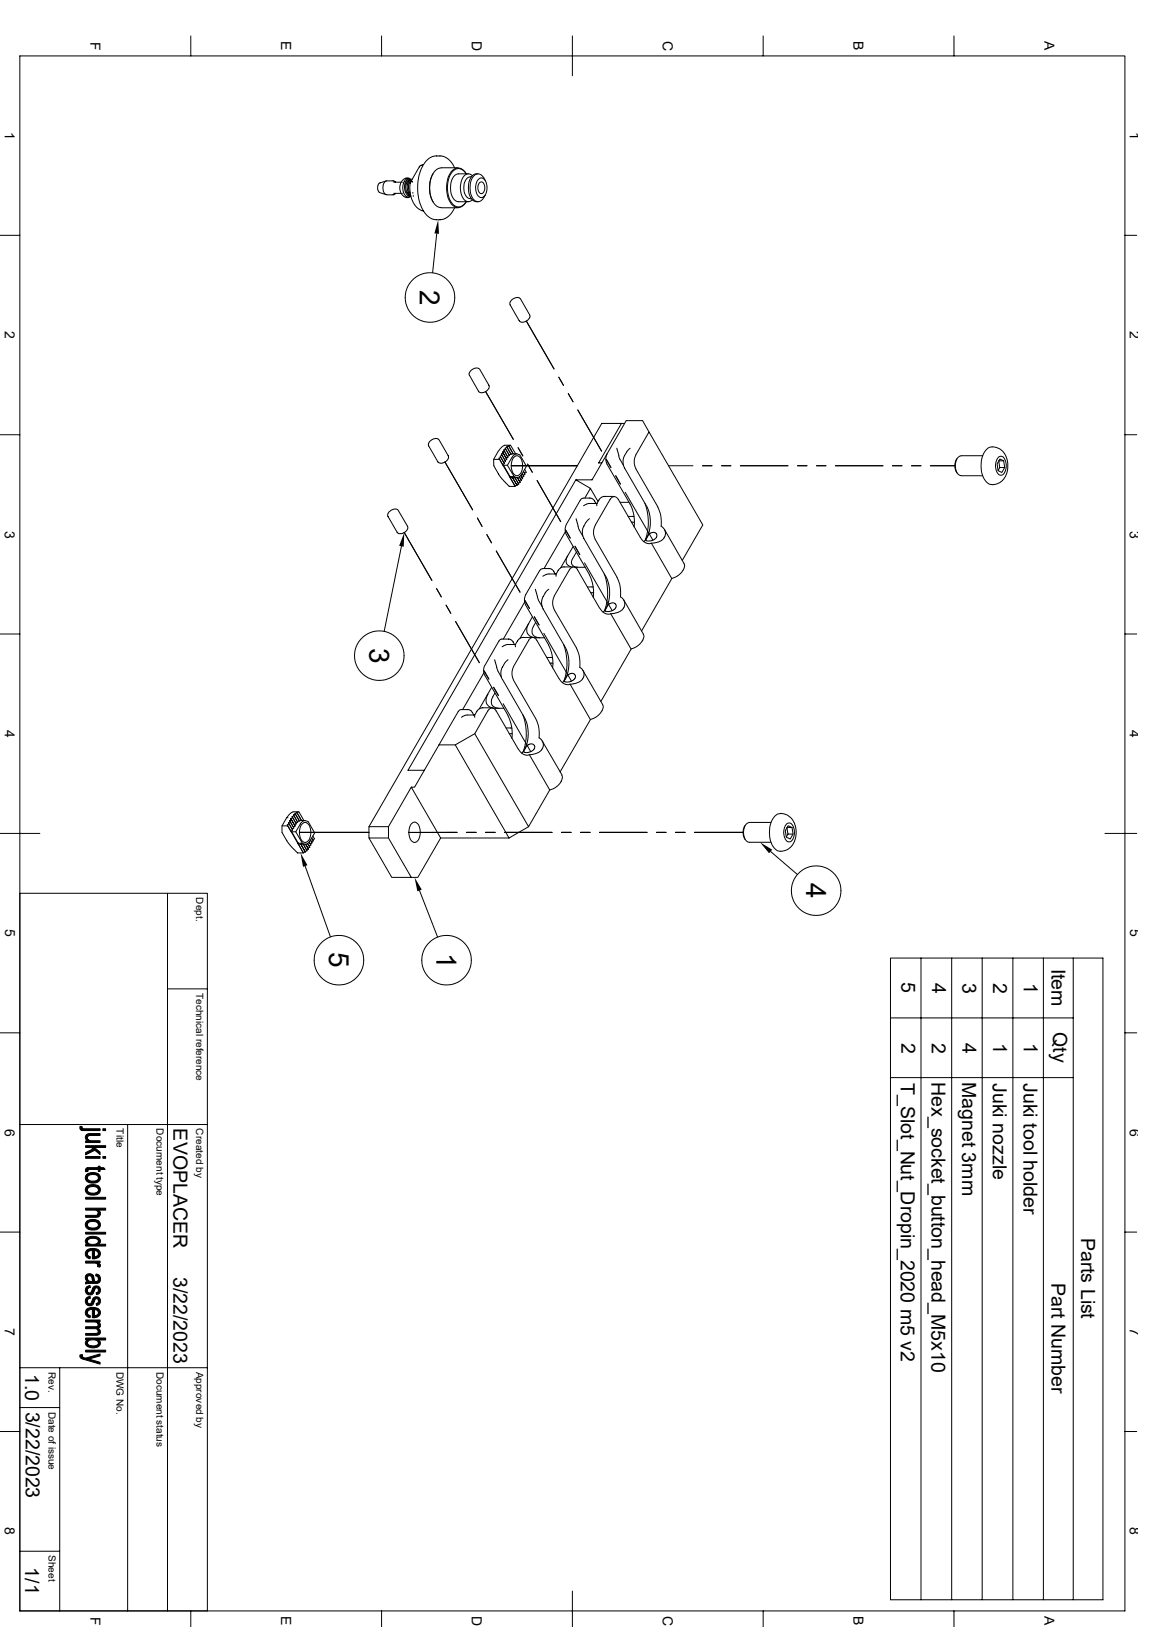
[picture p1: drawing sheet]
<svg xmlns="http://www.w3.org/2000/svg" width="297mm" height="420mm" viewBox="0 0 297 420" stroke-linecap="round" stroke-linejoin="round" font-family="sans-serif">
<g fill="none" stroke="#000" stroke-width=".26">
<path d="M5.1 14.4h285.2v401.4h-285.2zM49.2 9.3v5.1M98.5 9.3v5.1M147.7 9.3v10.3M196.9 9.3v5.1M246.2 9.3v5.1M99.7 46.7l-1.7 .5-.5 .9v.9l.4 .7 1.8 .5M101.6 47h1.9M101.6 49.9h1.9M102.1 47l-.5-.3h-1.8a2.1 2.1 0 0 0-.6 3.2l.6 .3M102.1 49.9l-.6 .4h-1.7M103.8 47.2h.1"/>
<path d="M103.8 49.7h.1M103.9 47.1h.1M103.9 49.9h.1M103.9 47h.1M104.1 49.7h.1M104.2 47.2h.1M104.2 47.1h.1M104.2 49.9h.1M105 49.6l.4 .1M105.2 47.2l-.4 .4M105.6 47.2h.3M105.6 46.6h-.3l-.4 .5-.2 1.4 .5 1.4 .7 .5"/>
<path d="M105.7 49.7h.1M105.8 46.3l-.8-.2-.4 .3-.5 .8-.2 1 .2 1.3 .5 1 .6 .3 .6-.1M105.9 46.4l-.5-.1-.6 .4-.4 .9v1.1l.6 1.5 .5 .4 .5 .1M105.9 46.7l.1 .2M105.9 47.1l-.2 1 .1 1.7 .8 2.5 1.3 1.6 1.4 .6M105.9 47.1h.1M106 46.3l-.6-.4-1 .2-.9 .9-.3 1.2 .1 1.3 .8 1.1 .8 .4h.6l.4-.3M106.1 46.9h.1M106.2 46.6l-.5 .3-.3 .9 .1 1.2 .4 1M106.4 46.3l-.6 .1-.3 .3-.4 1.4 .2 1.4 .7 1M106.4 46.9h.1M106.5 49.8h.1"/>
<path d="M106.5 49.7h.1M106.6 50.4h.1M106.6 50.7h.1M108.2 43.1h.1M108.2 43.1l-2.3 4M109.3 42.5l-.8 .2-.3 .4M111.7 44.8a7.9 7.9 0 0 0 0 7.3M113.8 43.3a3.8 3.8 0 0 0-2.8 3.9 6.1 6.1 0 0 0 2.1 6.2l.7 .2h4.4M113.8 43.3h4.4M117.3 43.3l-1.1-1.7-1.3-1-.9-.3-2.5 .1-1.4 1-1.3 2-.7 1.9-.3 2.4 .1 2.5 .5 2.3 .9 2 .7 .9 1 .8 1.5 .5h1.5l.9-.3 1.5-1.2 .9-1.6M120.3 44.8a2.18 2.18 0 0 0-2-1.4 2.18 2.18 0 0 0-2.1 1.3 7.4 7.4 0 0 0 .7 8.3 2.11 2.11 0 0 0 3.4-.9M120.3 44.8v.1a2.1 2.1 0 0 0-1.9-1.4 2.1 2.1 0 0 0-2 1.3 7.2 7.2 0 0 0 .6 8.1 2.01 2.01 0 0 0 3.3-.9"/>
<path d="M120.3 52.1h.1M120.9 44.9h-2.6a3.1 3.1 0 0 0-2.1 3.6 3.1 3.1 0 0 0 2.1 3.6h2.6M121.3 45.7a2.71 2.71 0 0 0-1.6 3.2 2.13 2.13 0 0 0 2 2.4M121.3 45.6h.4M121.9 45.4a1.59 1.59 0 0 0-1.6-.4 1.59 1.59 0 0 0-1.1 1.3 4.9 4.9 0 0 0 1.1 5.6l.6 .2 1-.5M123.4 44.9a2.59 2.59 0 0 0-2.5 3 3.8 3.8 0 0 0 1.7 4.1l.8 .1M123.4 46.4a1.16 1.16 0 0 1 1.3-.4 1.16 1.16 0 0 1 .7 1.1 3.3 3.3 0 0 1-.9 3.9 1.74 1.74 0 0 1-1.7-2l.1-1.5zM123.8 47.1l.2-.1a1.22 1.22 0 0 1 1.1 1.6v.4a.85 .85 0 0 1-.9 1 .85 .85 0 0 1-.8-1v-1.1zM125.3 46.7l-.5-.8a1.65 1.65 0 0 0-1.7-1 1.65 1.65 0 0 0-1.4 1.5 4.9 4.9 0 0 0 1 5.5l.7 .2 .6-.2 .6-.5 .7-1.1M0 60.7h5.1M112.7 60.3l-1.1 10.1M132 77.5l1.3-.7 .9 .2 2.5 4.4v.7l-.5 .5-1.2 .6-.7-.1-.3-.3-2.4-4.2v-.5z"/>
<path d="M290.3 60.7h3M121.5 95.6l1.3-.6 .7 .1 .3 .3 2.4 4.1v.7l-.5 .6-1.3 .6-.8-.3-2.5-4.3v-.5zM135.8 82.9l7.2 12.3M144.2 97.4l1.2 2.1M0 112.2h5.1M110.9 114l.7-.6 .7-.2h.5l.5 .4 2.4 4.1v.6l-.5 .7-1.3 .6-.9-.3-2.4-4.3v-.5zM114.8 119.3l7.2 12.3M125.3 101l7.2 12.4-7.2-12.3M128.7 116.4h.1M128.8 118.3l.4-.3 1 1.7-.5 .2M128.9 118.6l-.1-.3 2.7 4.7M129.1 117.8l.1 .2"/>
<path d="M129.1 117.8l.4-.3 1 1.6-.5 .3zM129.4 117.2l.1 .3M129.7 116.7l.4-.3 1 1.7-.5 .2M129.8 117l-.1-.3 1.1 1.9M130 116.2l.1 .2M130 116.2l.9 1.6M130 119.4l.2 .3M130.3 118.9l.5-.3-1-1.6-.4 .2 1.1 1.9M130.4 115.7l.1 .2M130.5 115.9l-.5 .3M130.5 115.9l.9 1.7v-.2M130.8 115.3l.1 .2"/>
<path d="M130.8 115.3l1 1.9M130.8 115.5l-.5 .2 1.1 1.7M130.9 115.5l1 1.8M131 117.8l.1 .2M131.2 115l1.2 2.1-1.1-2-.5 .2M131.2 115l.1 .2M131.4 117.6l-.5 .2M131.7 114.9l-.5 .1M131.8 117.2l.1 .1M131.9 117.3l-.6 .1M132.6 118.1a1.16 1.16 0 0 1 1.3-.4 1.16 1.16 0 0 1 .7 1.1 3.4 3.4 0 0 1-.9 4 1.75 1.75 0 0 1-1.7-2.1v-1.4zM133.1 117.1l-1.4-2.2h-1.4l-1.1 .8-1.8 2.9v1.6l2 3.2 2 2.2h1.5l-4-7h-1.5"/>
<path d="M133.4 117.1l-1.6 .1M133.7 115.6l1.2 2.1M134.1 117.4a1.31 1.31 0 0 0-2 .7l-1.2 2M134.2 117.4l1.6 3-1.1 2M136.1 119.8l1.3 2.1M146.6 101.6l1.3 2.1M149.1 105.8l6.1 10.7M156.5 118.6l1.1 2.1M156.6 119.8l6 10.3a10 10 0 0 1 1 5.9M156.6 117.2a2.87 2.87 0 0 0 0 2.6M159.2 115.7l.6 2.5 1.1 2M160.4 109.3l-5.9 10.2h.8"/>
<path d="M161.2 109.3h-5.9l-60.1 104.1M162.6 115.7l-.7 .6-1 1.9v2l6.1 10.8 .8 2.6v2l-.2 1.6-.8 1.9-.6 .7M167.5 111.5l-1.7-2.9h-4.2l-8.8 15.3h-4.2M246.9 118.4a3.3 3.3 0 0 0 0 3.6M253.6 117.6l-5.6 .1a2.82 2.82 0 0 0-1.2 3.9l.4 .7 .8 .5M257.7 117.9l.3-.1a1.68 1.68 0 0 1 1.6 2 2.8 2.8 0 0 1-1.1 2.8 1.68 1.68 0 0 1-1.6-1.9l.1-1.4zM257.7 119l.3 1.7h1.2M257.7 119h1.3M258 118.5l1 .5 .2 1.7-.7 1.3-.9-.5-.3-1.7zM290.3 112.2h3M100.4 132.2l.7-.6 .7-.2h.6l.4 .3 2.4 4.2v.6l-.6 .8-1.3 .5-.8-.3-2.4-4.3v-.5zM104.3 137.5l7.2 12.3"/>
<path d="M124.4 135.9l-1.2-2.2 1.2 2.2M125.6 138l1.2 2.1-1.2-2.1M129.9 120.1h1M130.9 120.1l1.8 2.9M131.5 123l.1 .2M131.6 123.2l1.3 2.2M131.6 123h1.1M131.6 123.2l.7 .1M131.9 120.2h17.1h-17M132.2 123.3l1.2 2M132.3 123.3h.1M132.9 125.4v.1"/>
<path d="M133.3 125.1l.1 .2M133.4 123.3h-1.1l1 1.8M133.4 125.3l-.5 .1M133.7 124.8l.1 .2M134 123.1l.5 .9zM134.1 124.3l-.6-1 .7 1.2M134.5 122.7l.4 .8-.5-.7M134.5 124l-.4 .3 .1 .2-.5 .3-.8-1.5 1 1.7-.6 .1M134.7 122.4a1.31 1.31 0 0 1-2 .6M134.9 123.5l-.5 .3M135 121.7l.5 .7-.5 .3M135.2 123l-.5-.7 .5 .7-.5 .2"/>
<path d="M135.3 122.2l.2 .2M135.4 121.2l.4 .7-.5 .3-.2-.5M138.6 124l6.1 10.7M145.9 137.3l-5.5 9.5M145.9 136.8l1.3 2.1M148.7 133.9l.6 2.5 1.1 2M149.7 129.1l-3.6 6.3a2.87 2.87 0 0 0 0 2.6l6 10.3M150.5 128.6l-.4 .1-.4 .5M150.5 128.6l2.2 .1 .6 .4 .5 .9M152.1 133.9l-.9 1-.8 1.5v1.9l6 10.6 .8 2.6 .1 2.1-.2 1.3-.6 1.9-.9 1.2M152.4 126.1l-3.8-2.2-43.3 74.9h4.2M152.4 126.1l-1.5 2.5"/>
<path d="M152.4 126.1l1.9 3.4M153.6 135.6a3.9 3.9 0 0 0 0 3.6l5.7 9.9M154.1 130h-2.2l-1.3 .6M157.4 128.9a1.12 1.12 0 0 1 1.1-.7 1.12 1.12 0 0 1 1.1 .7M157.4 128.9l-3.8 6.7M158.5 128.1l-3.1 .2-.7 .5-.7 1.2 .1 .6M158.9 122.8l1.2 2.2M159.6 128.9l5.6 9.8a2.45 2.45 0 0 0 2.9 1.5M160 129.7h2.3M161.3 127.1l7.2 12.3zM162.1 133.3h1.2M162.9 134.8h.8"/>
<path d="M163.2 133.3h.4M164.1 121l5.6 9.9a10.2 10.2 0 0 1 1 5l.7 .6 .3 .7v.6l-.2 .8-.7 .8-.6 .4-2.1 .5 5.3 9.1-7.8 13.5M164.1 121a4 4 0 0 1 0-3.6l3.4-5.9 13.9 24-5.3 9.2M166.4 129.9a13.8 13.8 0 0 1 .1 9.5M167.4 138l.6-.5 .8-.1 .6 .4 .1 .6-.5 .8-.5 .2-1.5 .3-.4-.4zM171.4 136.7l5.2 9 .1 .5-.5 1.1M172.6 120.2h6.2zM181.3 120.2h2.4M186.2 120.2h2.4M191.1 120.2h12.2M205.8 120.2h2.4M210.7 120.2h2.4"/>
<path d="M215.6 120.2h12.2M230.3 120.2h2.4M235.2 120.2h2.5M240.1 120.2h6.3M248 122.8h5.6M256 125.1a3.2 3.2 0 0 1-2.6-3 6.2 6.2 0 0 1 1.9-6.6l1.4-.1 1.8 .8 1 1.4 .6 1.9-.2 2.2-.8 1.9-1 .9-.7 .4-1.4 .2M258 120.7l-.4 .8M103.6 141l-4.5 21.9M113.9 154.1l-1.3-2.2 1.3 2.2M115.1 156.2l1.2 2.1M128.1 142.2l6.1 10.7M135.4 155.4l-5.5 9.6"/>
<path d="M135.4 155l1.3 2.1M135.6 153.6a2.87 2.87 0 0 0 0 2.5M135.6 156.2l6 10.3M137.4 159.3l-1 1.7M137.9 159.2l1.2 2.1M138.1 152.1l.6 2M138.7 154.1l.3 .9M139 155l.9 1.6M140 146.8l-.4 .1-.4 .5-3.6 6.1M140 146.8h2.1l.7 .5 .5 .9M141.6 152.1l-.8 .8-.8 1.4-.3 1.1 .2 1.1 6 10.6 .5 1.2 .3 1.5 .1 1.9-.2 1.6-.8 2-.7 .9M143 153.8a3.9 3.9 0 0 0 0 3.6l5.8 9.9"/>
<path d="M143.5 148.2h-2.1l-1.3 .6M143.5 148.2v.6M146.5 143.5a1.68 1.68 0 0 0 .8 2.8M147.9 141.1l-3.2 5.5M148 146.3l-3.1 .2-.7 .5-.7 1.2M148.4 141l1.2 2.2M148.4 146.4h2.6M148.8 142.5l-1.1 1.7a1.33 1.33 0 0 0-.1 1.6 1.33 1.33 0 0 0 1.4 .6M149 147.1l5.7 9.8a2.45 2.45 0 0 0 2.9 1.5M149.1 147.1a1.12 1.12 0 0 0-1.1-.8 1.12 1.12 0 0 0-1.1 .8l-3.9 6.7M150.8 145.3l7.2 12.3zM151.6 151.5l1.5 .1"/>
<path d="M152.1 148.3a10 10 0 0 1 1 5.9M152.4 153h.8M155.9 148.1a13.8 13.8 0 0 1 .1 9.5M156.9 156.2l.7-.5 .7-.1 .5 .3 .2 .7-.2 .5-.7 .5-.9 .3-.9-.1-.2-.3zM157.6 158.5l5.3 9.1M159.2 149.1a8.6 8.6 0 0 1 .9 5M160.1 154.1l.8 .6 .3 .8v.9l-.4 .7M160.9 157l-.5 .6-.9 .5-1.9 .4M161 154.9l5 8.8M176.2 147.3a4.6 4.6 0 0 1-2.8 2M0 163.7h5.1M117.6 160.4l6.1 10.7"/>
<path d="M124.9 173.7l-5.5 9.5M124.9 173.2l1.3 2.1M125.1 171.8a2.87 2.87 0 0 0 0 2.5M125.1 174.4l6 10.3M125.9 179.2a2.22 2.22 0 0 0-.3 2.6 2.22 2.22 0 0 0 2.4 1h2M126.9 177.4l-3.2 5.6M127.4 177.4l1.2 2.1M127.6 170.3l.6 2M127.7 178.9l-.5 1a1.77 1.77 0 0 0-.3 2.1 1.77 1.77 0 0 0 1.9 .8M128.2 172.3l1.2 2.5M128.7 165.5l.6-.5h2.1l.9 .6 .5 .8M128.7 165.5l-3.6 6.2"/>
<path d="M131.1 170.3l-.8 .7-.9 1.7-.2 .8 .2 1.4 6.1 10.6 .7 2.2 .1 2-.3 2.1-.7 1.7-.7 .9M132.5 172a3.9 3.9 0 0 0 0 3.6M132.5 175.6l5.7 9.9a8.6 8.6 0 0 1 .9 5M133 166.4h-2.1l-1.3 .6M136.4 161l-2.2 3.8M136.4 161a2.22 2.22 0 0 0-.3 2.6 2.22 2.22 0 0 0 2.4 1M136.4 165.3a1.12 1.12 0 0 1 1.1-.8 1.12 1.12 0 0 1 1 .8M136.4 165.3l-3.9 6.7M137.5 164.5h-2.8l-.5 .3-.6 .5-.6 1.1v.6M137.7 161.7a1.78 1.78 0 0 0-.2 2.1 1.78 1.78 0 0 0 1.8 .8M138.2 160.7l-.6 1M138.5 164.6h2"/>
<path d="M138.5 165.3l5.7 9.8M140.3 163.5l7.1 12.3zM141.1 169.7h1.2M141.6 166.5a10 10 0 0 1 1 5.9M141.9 171.2h.4M142.2 169.7l.4 .1M142.3 171.2h.4M144.2 175.1a2.45 2.45 0 0 0 2.9 1.5M145.4 166.3a13.8 13.8 0 0 1 .1 9.6M146.5 174.3l.6-.4 .7-.1 .5 .3 .2 .8-.5 .6-.6 .4-1.4 .1a.48 .48 0 0 1-.3-.4 .48 .48 0 0 1 .3-.5zM147.1 176.6l5.3 9.2M148.7 167.3a8.6 8.6 0 0 1 .9 5"/>
<path d="M149.6 172.3l.6 .5 .4 .6 .1 .9-.2 .7M150.3 175.2l-.8 .8-1.1 .4-1.3 .2M150.4 173.1l5.1 8.8M150.5 175l-.2 .3M162.9 167.6l-7.8 13.5M165.7 165.5a4.6 4.6 0 0 1-2.8 2M166 163.7l.2 .7-.5 1.1M290.3 163.7h3M118.2 183.7l-4.9 8.6M118.2 183.7l.6-.5h2.1l.8 .4 .6 1M122.5 184.6h-2.2l-1.2 .6M122.5 189.4l-5 2.9"/>
<path d="M125.9 183.5l-3.4 5.9 13.9 24 5.5-9.5M125.9 183.5a1.12 1.12 0 0 1 1.1-.7 1.12 1.12 0 0 1 1 .7M127 182.7h-2.5l-.8 .2-.6 .6-.6 1.1v.6M128 183.5l5.7 9.8M129.8 181.7l7.1 12.3zM130.6 187.9l1.5 .1M131.1 184.7a10 10 0 0 1 1 5.9M131.4 189.4h.3M131.8 189.4h.4M133.7 193.3a2.45 2.45 0 0 0 2.9 1.5M134.9 184.5a13.8 13.8 0 0 1 .1 9.6M135.8 192.7l.8-.6 .7-.1 .5 .3 .2 .6-.3 .7-.6 .4-1.5 .3-.4-.2-.1-.3z"/>
<path d="M136.6 194.8l5.3 9.1M139.1 190.5l.6 .4 .4 .7 .1 .9-.2 .7M139.8 193.4l-.8 .8-1 .4-1.4 .2M139.9 191.3l5.1 8.8M140 193.2l-.2 .3M152.4 185.8l-7.9 13.5M155.5 181.9a2.65 2.65 0 0 1-1.5 3.1l-1.6 .7M0 215.1h10.3M74 211l-1.2 2.2v1.7l1.6 2.7 1.9 2.1 .5 .5h1.5l-4-7h-1.5M74 211.1h.1M74.1 212.9l.5-.3 .9 1.7-.4 .2M74.3 213.2l-.2-.3 2.9 4.9"/>
<path d="M74.4 212.4l.2 .2M74.4 212.4l.5-.3 .9 1.6-.4 .3zM74.8 211.8l.1 .3M75.1 211.3l.4-.3 1 1.7-.5 .2M75.2 211.6l-.1-.3 1.1 1.9M75.3 214.7h1M75.4 210.8l.9 1.6M75.4 214l.1 .3M75.6 209.6l-.6 .3-1 1.2M75.6 209.5h1.5l1.3 2.3M75.7 213.5l.5-.3-1-1.6-.4 .2 1 1.9M75.7 210.3l1 1.7"/>
<path d="M75.8 210.4l.1 .2-.5 .2 .1 .3M75.8 210.5l1 1.7M76.1 209.9l1.1 1.9M76.2 210.1l-.5 .3M76.2 210.1l-.1-.1 .5-.2 1.2 2M76.2 210.1l1 1.8M76.3 214.7l1.7 3M76.4 212.4l.1 .3M76.6 209.7v.1M76.6 209.7l1.2 2.1M76.8 212v.3l-.5 .2M77 217.8l1.2 2.3"/>
<path d="M77 217.8l.6 .1M77 217.7h1M77.1 209.6l-.5 .1M77.3 211.9l-.6 .2M77.3 214.9h17.9M77.3 214.8h17.9M77.5 212.7l-1.2 2M77.6 218h.1M77.6 211.8l-.4 .1M77.6 217.9l1.2 2-.1-.1M77.6 217.9l1.1 1.9M77.6 217.9h1.1"/>
<path d="M77.6 211.8h1.1M77.9 212.7a1.16 1.16 0 0 1 1.3-.3 1.16 1.16 0 0 1 .8 1 3.4 3.4 0 0 1-1 4 1.75 1.75 0 0 1-1.7-2l.1-1.5zM78.8 220l-.6 .1M79.1 219.4l.1 .2M79.1 219.4l-.8-1.5 .9 1.7M79.2 219.6l-.5 .2M79.4 217.8l.5 .9zM79.5 218.9l-.6-1 .7 1.3M79.5 218.9l.1 .3M79.5 212.1a1.31 1.31 0 0 0-2 .6M79.5 212l1.7 3-1.2 2a1.31 1.31 0 0 1-2 .7M79.6 219.2l-.5 .2"/>
<path d="M79.8 217.4l.4 .7zM79.9 218.7l-.4 .2M80.2 218.1l-.4 .3M80.4 216.4l.5 .7-.5 .2M80.5 217.6l-.4-.7 .4 .7-.4 .3M80.7 216.8l.2 .3M80.7 215.8l.5 .7-.5 .3-.3-.5M95.2 213.4h5v2.9h-5zM95.2 216.3l5.9 10.2h5M100.2 213.4l5.9-10.2 7.6 13.1-5.9 10.2h-1.7l-5.9-10.2M106.1 203.2h.9l6.3-10.9h4.2l13.9 24M106.2 212.6a1.16 1.16 0 0 1 1.3-.3 1.16 1.16 0 0 1 .7 1.1 3.4 3.4 0 0 1-.9 4 1.76 1.76 0 0 1-1.8-2.1l.1-1.5z"/>
<path d="M117.9 214.8l-12.4 .1h12.4M120.4 214.8h2.5M120.4 214.9h2.5M125.3 214.8h2.5M125.3 214.9h2.5M130.2 214.8h12.3M130.2 214.9h12.3M136.4 213.4l-5 2.9h-17.7M144.9 201.6a4.6 4.6 0 0 1-3 2.3M144.9 214.8h2.5M144.9 214.9h2.5M144.9 200.1l.2 .7-.3 .8"/>
<path d="M149.8 214.8h2.5M149.8 214.9h2.5M154.7 214.8h12.3M154.7 214.9h12.3M169.4 214.8h2.5M169.4 214.9h2.5M174.3 214.8h2.5M174.3 214.9h2.5M179.2 214.8h12.5M179.2 214.9h12.5M192.1 213.4a3.3 3.3 0 0 0 .2 3.3M192.3 213.1l-.2 .3"/>
<path d="M193.3 212.3a2.82 2.82 0 0 0-1.2 4l.4 .7 .5 .4h5.9M193.3 212.3h5.6M198.8 219.8l6.9 5.9M200 210.7a2.6 2.6 0 0 1 2.8-.4l1.1 .6 .8 1 .5 1.3 .2 1.2-.1 1.8-.4 1.2-1 1.4-1.1 .7a2.76 2.76 0 0 1-3.9-2.2 7 7 0 0 1 1.1-6.6zM203.1 212.6l.3-.1a1.68 1.68 0 0 1 1.6 1.9 2.8 2.8 0 0 1-1.1 2.9 1.68 1.68 0 0 1-1.6-2l.1-1.3zM203.1 213.7l.2 1.6h1.3M203.1 213.6h1.3M203.3 215.3l-.4 .8M203.4 213.1l1 .5 .2 1.7-.7 1.3-1-.5-.3-1.7zM285.1 215.1h8.2M5.1 230.6h48.4v185.2M43.2 230.6v185.2"/>
<path d="M78.2 220.1l.1 .1M78.7 223.6l6.6 18.2M108.2 229.9l4.7 12M43.2 255.3h10.3M229.8 247.3h54.8v165.7h-54.8zM237.7 247.3v165.7M245.6 247.3v165.7M253.4 247.3v165.7M261.4 247.3v165.7M269.2 247.3v165.7M276.9 247.3v165.7M0 266.6h5.1"/>
<path d="M229.8 262.8h47.1M229.8 278.2h47.1M290.3 266.6h3M5.1 290.3h48.4M32.9 290.3v125.5M0 318.1h5.1M290.3 318.1h3M5.1 353.1h48.4M15.4 353.1v62.7M0 369.5h5.1M5.1 363.3h10.3M290.3 369.5h3"/>
<path d="M5.1 400.4h10.3M49.2 415.8v4.1M98.5 415.8v4.1M147.7 410.7v9.2M196.9 415.8v4.1M246.2 415.8v4.1"/>
<circle cx="111" cy="76.8" r="6.4"/>
<circle cx="97.9" cy="169.2" r="6.4"/>
<circle cx="210.6" cy="229.9" r="6.4"/>
<circle cx="87.5" cy="247.9" r="6.4"/>
<circle cx="115.2" cy="247.9" r="6.4"/>
</g>
<g fill="#000" stroke="#000" stroke-width=".26">
<path d="M20.7 290.7l.5 .1-.1 1-.4-.4z" fill-rule="evenodd"/>
<path d="M22.6 293.7v.8z" fill-rule="evenodd"/>
<path d="M21.2 291.1a.52 .52 0 0 0 .7 .3h3.9v.4h-4.4h-.3z" fill-rule="evenodd"/>
<path d="M22.3 292.9l.7-.3h2.8v.5l-2.9 .1-.3 .4-.1 .8a.99 .99 0 0 1-.2-1.5z" fill-rule="evenodd"/>
<path d="M22.1 294.5h.5l.1-.4 .8 .4h2.3v.4h-3.7z" fill-rule="evenodd"/>
<path d="M22.1 297.5l1.9-.9 .3-.4 1.5 1.2v.6l-1.3-1.1-2.4 1.2z" fill-rule="evenodd"/>
<path d="M22.1 298.5h3.7v.5h-3.7z" fill-rule="evenodd"/>
<path d="M26.5 291.4h.8v.4h-.8z" fill-rule="evenodd"/>
<path d="M22.1 295.7h5.2v.5h-3l-.3 .4-.4-.4h-1.5z" fill-rule="evenodd"/>
<path d="M26.5 298.5h.8v.5h-.8z" fill-rule="evenodd"/>
<path d="M22.1 309.1h5.2v.4h-5.2z" fill-rule="evenodd"/>
<path d="M22.1 318.1h5.2v.5h-5.2z" fill-rule="evenodd"/>
<path d="M22.2 301.7l.4-.3 .1 1-.6 .1z" fill-rule="evenodd"/>
<path d="M22.6 303a3.1 3.1 0 0 1 2.8 .1v.9a1.62 1.62 0 0 0-2.4-.6l-.4 .6z" fill-rule="evenodd"/>
<path d="M22.5 306.2a2.91 2.91 0 0 1 2.9 0v.9a1.61 1.61 0 0 0-2.8 0z" fill-rule="evenodd"/>
<path d="M22.1 313.7h2.7l.5-.3 .1-.3v1l-3.3 .1z" fill-rule="evenodd"/>
<path d="M22.5 315.2l.7-.3a2.79 2.79 0 0 1 2.2 .3v.9a1.61 1.61 0 0 0-2.8 0z" fill-rule="evenodd"/>
<path d="M22.3 303.3l.2-.2 .1 .9a1.58 1.58 0 0 0 2.3 .7l.5-.5v-1.1a1.35 1.35 0 0 1 .3 1.6 1.35 1.35 0 0 1-1.5 .7 1.6 1.6 0 0 1-2.1-1.6z" fill-rule="evenodd"/>
<path d="M22.3 306.4l.2-.2 .1 .9a1.58 1.58 0 0 0 2.3 .7l.5-.5v-1.1a1.35 1.35 0 0 1 .3 1.6 1.35 1.35 0 0 1-1.5 .7 1.54 1.54 0 0 1-2.1-1.8z" fill-rule="evenodd"/>
<path d="M25.4 312.4a1 1 0 0 1 0 1.7z" fill-rule="evenodd"/>
<path d="M22.3 315.4l.2-.2 .1 .9a1.58 1.58 0 0 0 2.3 .7l.5-.5v-1.1a1.37 1.37 0 0 1 .3 1.7 1.37 1.37 0 0 1-1.7 .6 1.46 1.46 0 0 1-1.6-.4 1.46 1.46 0 0 1-.1-1.7z" fill-rule="evenodd"/>
<path d="M22.6 301.4h2.8v-.4h.4v.4h1l.3 .5h-1.3v.5h-.4v-.5h-2.4l-.4 .3z" fill-rule="evenodd"/>
<path d="M22.1 311.9h5.2v.5h-1.9v1.7v-1.2l-.3-.4-.5-.1h-2.5z" fill-rule="evenodd"/>
<path d="M22.5 329.9l.1 .9z" fill-rule="evenodd"/>
<path d="M22.3 319.7l.2-.2 .1 1.7a.91 .91 0 0 1-.3-1.5z" fill-rule="evenodd"/>
<path d="M22.3 322.8l.2-.1 .1 1.3 .7 .4-.1 .5a1.26 1.26 0 0 1-1.1-.7 1.26 1.26 0 0 1 .2-1.4z" fill-rule="evenodd"/>
<path d="M22.5 332.1l.7-.2 .1 .5-.6 .2-.1 .5z" fill-rule="evenodd"/>
<path d="M22.5 334.9l.7-.3 .1 .6-.6 .2-.1 .5z" fill-rule="evenodd"/>
<path d="M22.4 337.9h.1l.1 1.3 .7 .4-.1 .5a1.28 1.28 0 0 1-1.1-.8 1.28 1.28 0 0 1 .3-1.4z" fill-rule="evenodd"/>
<path d="M22.2 329.1a1.28 1.28 0 0 1 1.8 .1v1.6a1.61 1.61 0 0 0-.9-1.5l-.5 .2-.1 1.3a1.24 1.24 0 0 1-.3-1.7z" fill-rule="evenodd"/>
<path d="M22.6 322.6a3 3 0 0 1 2.8 .1v.9l-.3-.6-.8-.2v2.2h-.5v-2.2l-.9 .2-.3 .6z" fill-rule="evenodd"/>
<path d="M24.8 328.9l.6 .2v1a.72 .72 0 0 0-.7-.7z" fill-rule="evenodd"/>
<path d="M22.6 337.8a3 3 0 0 1 2.8 .1v.9l-.2-.5-.9-.3v2.1h-.5v-2.1l-1 .3-.2 .6z" fill-rule="evenodd"/>
<path d="M22.3 332.2l.2-.1 .1 1a.58 .58 0 0 0 .5 .7 .58 .58 0 0 0 .6-.7 1.17 1.17 0 0 1 1.7-1v.9a.52 .52 0 0 0-.6-.6 .52 .52 0 0 0-.4 .7 1.21 1.21 0 0 1-1.7 1.1 1.21 1.21 0 0 1-.4-2z" fill-rule="evenodd"/>
<path d="M22.3 335l.2-.1 .1 1a.58 .58 0 0 0 .5 .7 .58 .58 0 0 0 .6-.7 1.17 1.17 0 0 1 1.7-1v.9a.52 .52 0 0 0-.6-.6 .52 .52 0 0 0-.4 .7 1.21 1.21 0 0 1-1.7 1.1 1.21 1.21 0 0 1-.4-2z" fill-rule="evenodd"/>
<path d="M22.1 325.5h3.7v.5h-.5v.6l-.5-.5h-2.7z" fill-rule="evenodd"/>
<path d="M22.5 319.5l.1-.1a2.48 2.48 0 0 1 3.3 .7v.6l-.5 .5v-.8a1.78 1.78 0 0 0-2.5-.5l-.3 .6z" fill-rule="evenodd"/>
<path d="M24.3 322.8v1.6l.7-.1 .3-.3 .1-1.3a1.25 1.25 0 0 1 .4 1.4 1.25 1.25 0 0 1-1.3 .8l-.2 .1z" fill-rule="evenodd"/>
<path d="M25.3 326l.6 .5-.2 .6-.6-.2z" fill-rule="evenodd"/>
<path d="M22.6 330.2l.3 .5 1.1 .1v-1.6l.3 .9a.57 .57 0 0 0 .5 .7 .57 .57 0 0 0 .6-.7v-1a1.2 1.2 0 0 1 .5 1.5 1.2 1.2 0 0 1-1.4 .7l-2.4 .2v-.5l.5-.2z" fill-rule="evenodd"/>
<path d="M25.4 332.1a1.14 1.14 0 0 1 .5 1.2 1.14 1.14 0 0 1-1 .9l-.1-.5 .4-.2 .2-.3z" fill-rule="evenodd"/>
<path d="M25.4 334.9a1.14 1.14 0 0 1 .5 1.2 1.14 1.14 0 0 1-1 .9l-.1-.5 .4-.2 .2-.3z" fill-rule="evenodd"/>
<path d="M24.3 338v1.6h.2l.9-.5v-1.2a1.3 1.3 0 0 1 .4 1.5 1.3 1.3 0 0 1-1.5 .7z" fill-rule="evenodd"/>
<path d="M22.6 320.7a1.89 1.89 0 0 0 2.8-.2v.7h1.9v.4h-5.2v-.4h.5z" fill-rule="evenodd"/>
<path d="M20.7 349.8l.6-.1-.1 1.1-.5-.4z" fill-rule="evenodd"/>
<path d="M22.1 348.5h5.2v.5h-5.2z" fill-rule="evenodd"/>
<path d="M22.6 345.9v.7z" fill-rule="evenodd"/>
<path d="M22.1 342.5h2.7l.5-.2 .1 1.4-.3-.5-.4-.2h-2.6z" fill-rule="evenodd"/>
<path d="M25.3 341.2l.1 .8z" fill-rule="evenodd"/>
<path d="M22.1 340.7h3.7v.5h-.5v.5l-.8-.5h-2.4z" fill-rule="evenodd"/>
<path d="M22.1 350.6l3.7-1.1v.5l-2.6 .8z" fill-rule="evenodd"/>
<path d="M21.2 350l.3 .4 4.3 1.3v.4l-4.6-1.3z" fill-rule="evenodd"/>
<path d="M25.4 341.2a.9 .9 0 0 1 .5 .9 .9 .9 0 0 1-.6 .8z" fill-rule="evenodd"/>
<path d="M22.1 344.2h2.7a.46 .46 0 0 0 .6-.5v-.7a.92 .92 0 0 1 .4 1.2 .92 .92 0 0 1-1.1 .5h-2.6z" fill-rule="evenodd"/>
<path d="M22.3 346.1l.2-.2 .1 .7a1.77 1.77 0 0 0 2.5 .5l.3-.3v-.9a1.07 1.07 0 0 1 .4 1.3 1.07 1.07 0 0 1-1.2 .7h-.2a1.71 1.71 0 0 1-2.3-1.4z" fill-rule="evenodd"/>
<path d="M22.1 345.4h5.2v.5h-1.9v.8a1.77 1.77 0 0 0-2.6-.5l-.2 .2v-.5h-.5z" fill-rule="evenodd"/>
</g>
<path d="M113.1 56.7l.2 3.7-1.2-.2zM104.3 137.5l-.1 3.6-1.2-.2zM77.6 220.2l1.7 3.2-1.1 .4zM107 226.5l1.8 3.2-1.1 .4zM196.1 217.4l3.2 1.9-.8 1z" fill="#000"/>
<g font-size="7.2">
<text x="108.4" y="74.9" transform="rotate(90 108.4 74.9)">2</text>
<text x="95.3" y="167.3" transform="rotate(90 95.3 167.3)">3</text>
<text x="208" y="228.1" transform="rotate(90 208 228.1)">4</text>
<text x="84.9" y="245.9" transform="rotate(90 84.9 245.9)">5</text>
<text x="112.6" y="246.1" transform="rotate(90 112.6 246.1)">1</text>
</g>
<g font-size="5">
<text x="271.3" y="250.1" transform="rotate(90 271.3 250.1)">Item</text>
<text x="232.6" y="253.6" transform="rotate(90 232.6 253.6)">5</text>
<text x="240.5" y="253.7" transform="rotate(90 240.5 253.7)">4</text>
<text x="248.4" y="253.7" transform="rotate(90 248.4 253.7)">3</text>
<text x="256.3" y="253.7" transform="rotate(90 256.3 253.7)">2</text>
<text x="264.2" y="253.8" transform="rotate(90 264.2 253.8)">1</text>
<text x="232.6" y="269.1" transform="rotate(90 232.6 269.1)">2</text>
<text x="240.5" y="269.1" transform="rotate(90 240.5 269.1)">2</text>
<text x="248.4" y="269.2" transform="rotate(90 248.4 269.2)">4</text>
<text x="256.3" y="269.2" transform="rotate(90 256.3 269.2)">1</text>
<text x="264.2" y="269.2" transform="rotate(90 264.2 269.2)">1</text>
<text x="271.8" y="266.5" transform="rotate(90 271.8 266.5)">Qty</text>
<text x="232.5" y="279.6" transform="rotate(90 232.5 279.6)">T_Slot_Nut_Dropin_2020 m5 v2</text>
<text x="240.4" y="279.3" transform="rotate(90 240.4 279.3)">Hex_socket_button_head_M5x10</text>
<text x="248.3" y="279.4" transform="rotate(90 248.3 279.4)">Magnet 3mm</text>
<text x="256.2" y="279.6" transform="rotate(90 256.2 279.6)">Juki nozzle</text>
<text x="264.1" y="279.6" transform="rotate(90 264.1 279.6)">Juki tool holder</text>
<text x="44.7" y="291.3" transform="rotate(90 44.7 291.3)">EVOPLACER</text>
<text x="279" y="319.5" transform="rotate(90 279 319.5)">Parts List</text>
<text x="44.7" y="329.6" transform="rotate(90 44.7 329.6)">3/22/2023</text>
<text x="271.3" y="331.1" transform="rotate(90 271.3 331.1)">Part Number</text>
<text x="6.5" y="354.7" transform="rotate(90 6.5 354.7)">1.0</text>
<text x="6.7" y="364.4" transform="rotate(90 6.7 364.4)">3/22/2023</text>
<text x="6.5" y="404.6" transform="rotate(90 6.5 404.6)">1/1</text>
</g>
<g font-size="3.6">
<text x="23.3" y="10.8" transform="rotate(90 23.3 10.8)">F</text>
<text x="72.6" y="10.7" transform="rotate(90 72.6 10.7)">E</text>
<text x="121.8" y="10.5" transform="rotate(90 121.8 10.5)">D</text>
<text x="171" y="10.5" transform="rotate(90 171 10.5)">C</text>
<text x="220.3" y="10.7" transform="rotate(90 220.3 10.7)">B</text>
<text x="269.5" y="10.7" transform="rotate(90 269.5 10.7)">A</text>
<text x="1.3" y="34" transform="rotate(90 1.3 34)">1</text>
<text x="291.6" y="34" transform="rotate(90 291.6 34)">1</text>
<text x="1.3" y="85.5" transform="rotate(90 1.3 85.5)">2</text>
<text x="291.6" y="85.5" transform="rotate(90 291.6 85.5)">2</text>
<text x="1.3" y="136.9" transform="rotate(90 1.3 136.9)">3</text>
<text x="291.6" y="136.9" transform="rotate(90 291.6 136.9)">3</text>
<text x="1.3" y="188.4" transform="rotate(90 1.3 188.4)">4</text>
<text x="291.6" y="188.4" transform="rotate(90 291.6 188.4)">4</text>
<text x="1.3" y="239.9" transform="rotate(90 1.3 239.9)">5</text>
<text x="291.6" y="239.9" transform="rotate(90 291.6 239.9)">5</text>
<text x="1.3" y="291.3" transform="rotate(90 1.3 291.3)">6</text>
<text x="291.6" y="291.3" transform="rotate(90 291.6 291.3)">6</text>
<text x="1.3" y="342.8" transform="rotate(90 1.3 342.8)">7</text>
<text x="291.6" y="342.8" transform="rotate(90 291.6 342.8)">7</text>
<text x="1.3" y="394.3" transform="rotate(90 1.3 394.3)">8</text>
<text x="291.6" y="394.3" transform="rotate(90 291.6 394.3)">8</text>
<text x="23.3" y="417.3" transform="rotate(90 23.3 417.3)">F</text>
<text x="72.6" y="417.2" transform="rotate(90 72.6 417.2)">E</text>
<text x="121.8" y="417.1" transform="rotate(90 121.8 417.1)">D</text>
<text x="171" y="417.1" transform="rotate(90 171 417.1)">C</text>
<text x="220.3" y="417.2" transform="rotate(90 220.3 417.2)">B</text>
<text x="269.5" y="417.2" transform="rotate(90 269.5 417.2)">A</text>
</g>
<g font-size="2.6">
<text x="50.6" y="231.6" transform="rotate(90 50.6 231.6)">Dept.</text>
<text x="50.6" y="256.3" transform="rotate(90 50.6 256.3)">Technical reference</text>
<text x="30.1" y="291.3" transform="rotate(90 30.1 291.3)">Title</text>
<text x="40.3" y="291.3" transform="rotate(90 40.3 291.3)">Document type</text>
<text x="50.6" y="291.3" transform="rotate(90 50.6 291.3)">Created by</text>
<text x="12.5" y="354.1" transform="rotate(90 12.5 354.1)">Rev.</text>
<text x="30.1" y="354.1" transform="rotate(90 30.1 354.1)">DWG No.</text>
<text x="40.3" y="354.1" transform="rotate(90 40.3 354.1)">Document status</text>
<text x="50.6" y="354.1" transform="rotate(90 50.6 354.1)">Approved by</text>
<text x="12.5" y="364.4" transform="rotate(90 12.5 364.4)">Date of issue</text>
<text x="12.5" y="401.4" transform="rotate(90 12.5 401.4)">Sheet</text>
</g>
</svg>
